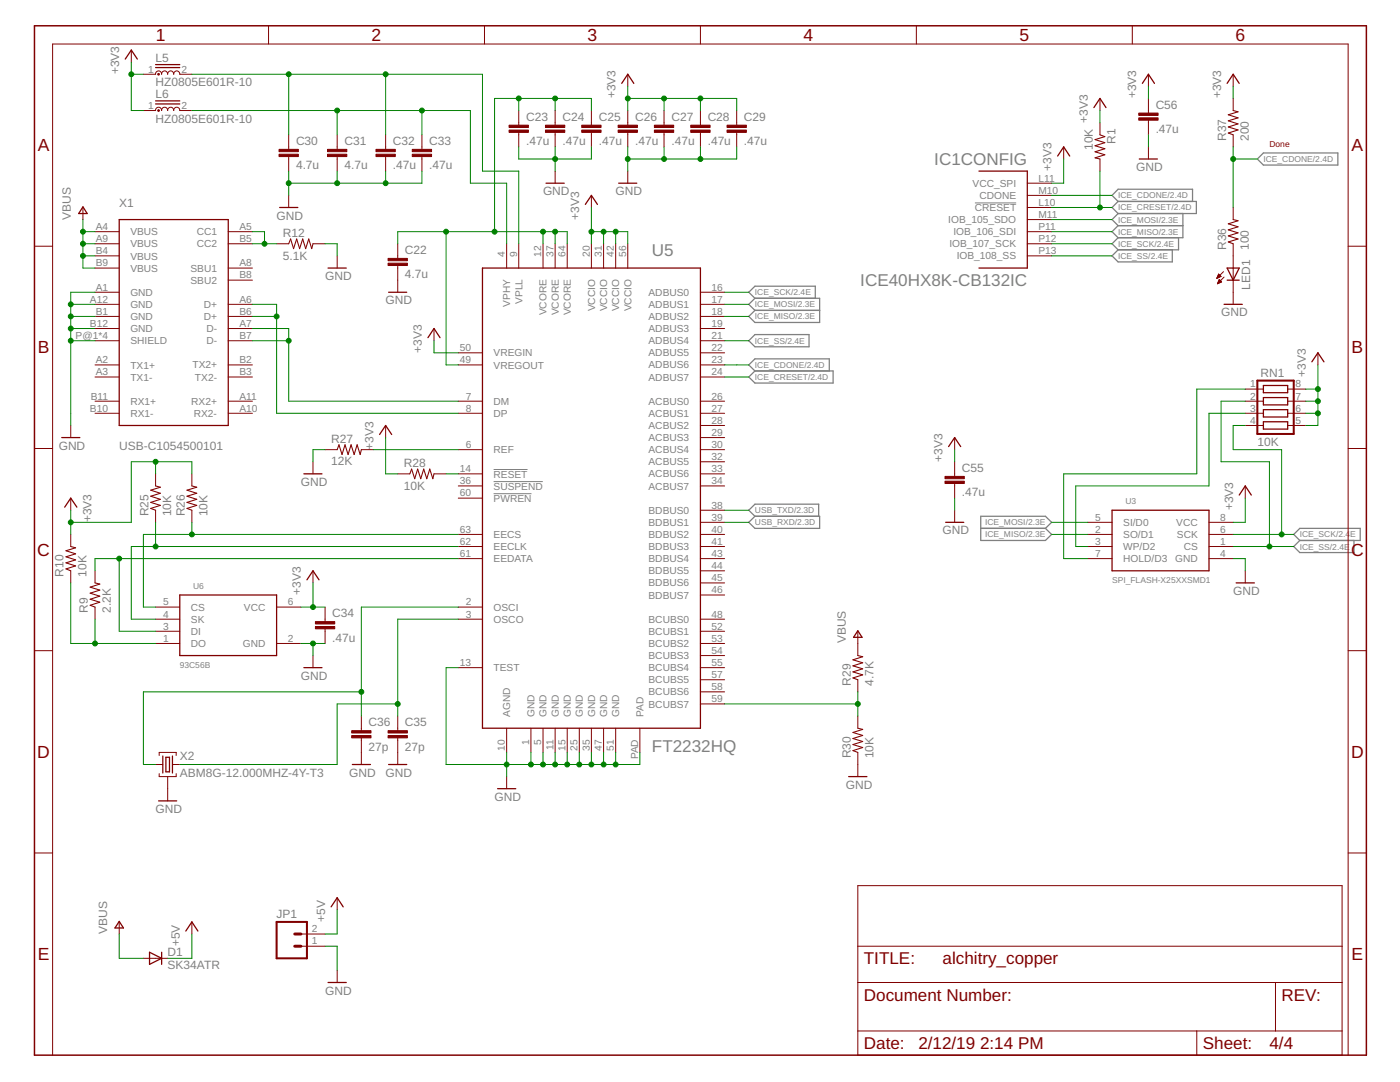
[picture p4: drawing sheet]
<svg xmlns="http://www.w3.org/2000/svg" width="279mm" height="216mm" viewBox="0 0 279 216" stroke-linecap="round" stroke-linejoin="round" font-family="sans-serif">
<path d="M194.6 40.5h8.2M98.5 93.7h6.8M98.5 98.5h7.6M98.5 96.1h9.8" fill="none" stroke="#808080" stroke-width=".2"/>
<g fill="none" stroke="#808080" stroke-width=".25">
<path d="M250.9 31.7l1.2-1.2h14.9v2.4h-14.9zM150.7 59.5h12.9v4.8h-12.9l-1.3-1.2 1.3-1.2M150.7 59.5l-1.3-1.2 1.3-1.2h12v2.4M150.7 59.5l-1.3 1.2 1.3 1.2M223.1 47.4l-1.2 1.2 1.2 1.2M223.1 42.6l-1.2 1.2 1.2 1.2M223.1 40.2h15.7v2.4h-15.7M223.1 45h13M223.1 45l-1.2 1.2 1.2 1.2M223.1 49.8l-1.2 1.3 1.2 1.2h10.9v-2.5M223.1 40.2l-1.2-1.2 1.2-1.2h14.9v2.4M223.1 40.2l-1.2 1.2 1.2 1.2"/>
<path d="M235.2 47.4v2.4h-12.1M236.1 42.6v4.8h-13M149.4 68l1.3-1.2h10.8v2.4h-10.8zM149.4 75.2l1.3-1.2h15.6v2.4h-15.6zM150.7 61.9h12.9M150.7 74l-1.3-1.2 1.3-1.2h14.8v2.4M149.4 104.2l1.3-1.2h12.9v2.4h-12.9zM150.7 103l-1.3-1.2 1.3-1.2h12.7v2.4M195.7 103h12.9l1.3 1.2-1.3 1.2 1.3 1.2-1.3 1.2h-12.9zM195.7 105.4h12.9M258.2 106.6l1.2-1.2h12.1v2.4h-12.1zM259.4 107.8l-1.2 1.3 1.2 1.2h10.8v-2.5"/>
</g>
<path d="M6.9 5.1h265.8v205.4h-265.8z" fill="none" stroke="#800000" stroke-width=".3"/>
<g fill="none" stroke="#800000" stroke-width=".2">
<path d="M26.2 10v2.4M28.6 14.8h2.5a.61 .61 0 0 1 .6-.7 .61 .61 0 0 1 .6 .7 .61 .61 0 0 1 .6-.7 .61 .61 0 0 1 .6 .7 .61 .61 0 0 1 .6-.7 .61 .61 0 0 1 .6 .7 .61 .61 0 0 1 .6-.7 .61 .61 0 0 1 .6 .7h2.4M53.6 5.1v3.7M96.7 5.1v3.7M125.3 14.8v2.4M139.8 5.1v3.7M182.9 5.1v3.7M219.5 19.6v2.5M226 5.1v3.7M229.2 14.8v2.4M229.2 19.6v2.9M246.1 14.8v2.4"/>
<path d="M246.1 19.6v2.5M28.6 22.1h2.5a.61 .61 0 0 1 .6-.7 .61 .61 0 0 1 .6 .7 .61 .61 0 0 1 .6-.7 .61 .61 0 0 1 .6 .7 .61 .61 0 0 1 .6-.7 .61 .61 0 0 1 .6 .7 .61 .61 0 0 1 .6-.7 .61 .61 0 0 1 .6 .7h2.4M57.6 26.9v2.9M57.6 31.2v2.9M57.6 39v2.4M67.3 26.9v2.9M67.3 31.2v2.9M77 26.9v2.9M77 31.2v2.9M84.2 26.9v2.9M84.2 31.2v2.9M103.5 22.1v2.9"/>
<path d="M103.5 26.4v2.9M110.8 22.1v2.9M110.8 26.4v2.9M110.8 34.1v2.5M118 22.1v2.9M118 26.4v2.9M118 39v2.4M125.3 22.1v2.9M125.3 26.4v2.9M125.3 34.1v2.5M132.5 22.1v2.9M132.5 26.4v2.9"/>
<path d="M139.8 22.1v2.9M139.8 26.4v2.9M147 22.1v2.9M147 26.4v2.9M205 36.6h4.9M205 39h4.9M212.3 29.3v2.4M219.5 24.5v2.4M219.5 31.7v2.4M229.2 24v2.9M229.2 29.3v2.4M246.1 26.9v2.4"/>
<path d="M6.9 49.1h3.6M16.6 41.4v2.4M19 58.3h4.8M19 46.2h4.8M19 48.6h4.8M19 51.1h4.8M19 53.5h4.8M45.6 55.9h4.8M45.6 46.2h4.8M45.6 48.6h4.8M45.6 53.5h4.8M55.2 48.6h2.4"/>
<path d="M62.5 48.6h2.4M67.3 51.1v2.4M79.4 48.6v2.9M79.4 53v5.3M101.1 48.6v4.9M103.5 48.6v4.9M108.4 48.6v4.9M110.8 48.6v4.9M113.2 48.6v4.9M118 48.6v4.9M120.5 48.6v4.9M122.9 48.6v4.9"/>
<path d="M125.3 48.6v4.9M139.8 58.3h4.8M205 41.4h4.9M205 43.8h4.9M205 46.2h4.9M205 48.6h4.9M205 51.1h4.9M242.8 55.5h.1M242.9 55.4h.2M242.9 55.3h.5M243 55.2h.6M243 56.6h.1"/>
<path d="M243 55.1h.6M243 56.4h.4M243.1 55h.4M243.1 56.3h.5M243.1 54.8h.3M243.1 56.2h.7M243.2 54.7h.1M243.2 56.1h.4M243.2 54.7l.5 .5-.9 .3zM243.2 56h.3M243.3 55.9h.1M243.3 55.8l.5 .5-.8 .3z"/>
<path d="M244.2 54.2l-1.4 1.3M244.3 55.3l-1.3 1.3M246.1 41.4v2.4M246.1 48.6v12.1M269 49.1h3.7M19 72.8h4.8M19 60.7h4.8M19 63.1h4.8M19 65.6h4.8M19 68h4.8M19 75.2h4.8M45.6 72.8h4.8"/>
<path d="M45.6 60.7h4.8M45.6 63.1h4.8M45.6 65.6h4.8M45.6 68h4.8M45.6 75.2h4.8M86.6 65.6v2.4M91.5 70.4h4.8M91.5 72.8h4.8M139.8 70.4h4.8M139.8 72.8h4.8M139.8 60.7h4.8M139.8 63.1h4.8"/>
<path d="M139.8 65.6h4.8M139.8 68h4.8M139.8 75.2h4.8M248.5 77.6h3.6M257 77.6h3.6M263 70.4v2.4M6.9 89.5h3.6M14.1 84.9v2.4M14.1 99.4v2.4M19 80.1h4.8M19 82.5h4.8M31.1 94.6v2.4"/>
<path d="M38.3 94.6v2.4M45.6 80.1h4.8M45.6 82.5h4.8M62.5 92.1v2.5M64.9 89.7h2.4M72.1 89.7h2.4M77 84.9v2.4M79.4 94.6h2.4M86.6 94.6h2.4M91.5 80.1h4.8M91.5 82.5h4.8M91.5 89.7h4.8"/>
<path d="M91.5 94.6h4.8M91.5 97h4.8M91.5 99.4h4.8M139.8 80.1h4.8M139.8 82.5h4.8M139.8 89.7h4.8M139.8 94.6h4.8M139.8 84.9h4.8M139.8 87.3h4.8M139.8 92.1h4.8M139.8 97h4.8M190.5 87.3v2.4"/>
<path d="M190.5 92.1v2.9M190.5 96.5v2.9M248.5 80.1h3.6M248.5 82.5h3.6M248.5 84.9h3.6M248.5 97v2.4M257 80.1h3.6M257 82.5h3.6M257 84.9h3.6M269 89.5h3.7M14.1 106.6v2.5M14.1 113.9v2.4"/>
<path d="M19 113.9v2.4M31.1 101.8v2.4M38.3 101.8v2.4M62.5 113.9v2.4M91.5 106.6h4.8M91.5 109.1h4.8M91.5 111.5h4.8M139.8 106.6h4.8M139.8 109.1h4.8M139.8 111.5h4.8M139.8 101.8h4.8M139.8 104.2h4.8"/>
<path d="M139.8 113.9h4.8M139.8 116.3h4.8M139.8 118.7h4.8M190.5 101.8v2.4M217.1 106.6h4.8M217.1 109.1h4.8M217.1 111.5h4.8M217.1 104.2h4.8M241.3 106.6h4.8M241.3 109.1h4.8M241.3 111.5h4.8M241.3 104.2h4.8"/>
<path d="M248.5 113.9v2.4M6.9 129.8h3.6M19 121.1v2.4M31.1 121.1h4.8M31.1 123.5h4.8M31.1 126h4.8M31.1 128.4h4.8M55.2 121.1h4.8M55.2 128.4h4.8M62.5 130.8v2.4M64.9 121.1v2.9M64.9 125.5v2.9"/>
<path d="M91.5 121.1h4.8M91.5 123.5h4.8M91.5 133.2h4.8M139.8 123.5h4.8M139.8 133.2h4.8M139.8 126h4.8M139.8 128.4h4.8M139.8 130.8h4.8M139.8 135.6h4.8M139.8 138h4.8M171.2 126v4.8M171.2 135.6v2.4"/>
<path d="M269 129.8h3.7M31.1 152.5h1.4M31.8 150.7v-.6h3.4v.6M31.8 154.4v.6h3.4v-.6M33.5 155v4.8M34.4 152.5h1.5M72.1 142.9v2.9M72.1 147.2v5.3M79.4 142.9v2.9M79.4 147.2v5.3M101.1 145.3v4.8M101.1 155v2.4"/>
<path d="M106 145.3v4.8M108.4 145.3v4.8M110.8 145.3v4.8M113.2 145.3v4.8M115.6 145.3v4.8M118 145.3v4.8M120.5 145.3v4.8M122.9 145.3v4.8M127.7 145.3v4.8M139.8 140.5h4.8M171.2 142.9v2.4M171.2 150.1v4.9"/>
<path d="M6.9 170.2h3.6M67.3 179.1v2.4M171.2 176.7h96.6v33.8h-96.6zM269 170.2h3.7M23.8 184v2.4M28.6 191.2h4.9M38.3 184v2.4M60 188.8h4.9M60 186.4h4.9M67.3 193.6v2.4M171.2 196h96.6M171.2 188.8h96.6"/>
<path d="M254.6 196v9.7M10.5 210.5v-201.7h258.5v201.7M171.2 205.7h96.6M238.8 205.7v4.8"/>
</g>
<g fill="none" stroke="#800000" stroke-width=".25">
<path d="M25 11.8l1.2-1.8 1.2 1.8M31.1 13.5h4.8M31.1 12.9h4.8M124.1 16.6l1.2-1.8 1.2 1.8M228 16.6l1.2-1.8 1.2 1.8M244.9 16.6l1.2-1.8 1.2 1.8M31.1 20.7h4.8M31.1 20.1h4.8M109 36.6h3.6M123.5 36.6h3.6M195.4 34.1h9.6v19.4h-9.6M211.1 31.1l1.2-1.8 1.2 1.8"/>
<path d="M218.3 21.5l1.2-1.9 1.2 1.9M227.4 31.7h3.6M16.6 41.3l.8 1.3h-1.7zM23.8 43.8h21.8v41.1h-21.8zM55.8 41.4h3.6M65.5 53.5h3.6M77.6 58.3h3.6M96.3 53.5h43.5v91.8h-43.5zM116.8 40.8l1.2-1.8 1.2 1.8M244.9 53.5h2.4l-1.2 2.4zM244.9 55.9h2.4M85.4 67.4l1.2-1.8 1.2 1.8"/>
<path d="M244.3 60.7h3.6M252.1 76.9h4.9v1.5h-4.9zM252.1 79.3h4.9v1.5h-4.9zM261.8 72.2l1.2-1.8 1.2 1.8M12.3 87.3h3.6M60.6 94.6h3.7M75.8 86.7l1.2-1.8 1.2 1.8M189.3 89.1l1.2-1.8 1.2 1.8M247.3 98.8l1.2-1.8 1.2 1.8M252.1 81.7h4.9v1.5h-4.9zM252.1 84.2h4.9v1.4h-4.9zM12.9 101.2l1.2-1.8 1.2 1.8"/>
<path d="M35.9 118.7h19.3v12.1h-19.3zM61.3 115.7l1.2-1.8 1.2 1.8M188.7 104.2h3.6M221.9 101.8h19.4v12.1h-19.4zM246.7 116.3h3.6M60.6 133.2h3.7M171.2 125.9l.8 1.3h-1.7zM31.6 159.8h3.7M32.5 150.9v3.3M33.1 151.1h.7v2.9h-.7zM34.4 150.9v3.3M70.3 152.5h3.6"/>
<path d="M77.6 152.5h3.6M99.3 157.4h3.6M169.4 155h3.6M23.8 183.9l.8 1.3h-1.7zM29.8 190l2.5 1.2-2.5 1.2zM32.3 190v2.4M37.1 185.8l1.2-1.8 1.2 1.8M65.5 196h3.6M66.1 181l1.2-1.9 1.2 1.9"/>
</g>
<g fill="#800000" stroke="#800000" stroke-width=".2">
<path d="M77.4 52.5h3.9v.5h-3.9z"/>
<path d="M77.4 51.6h3.9v.4h-3.9z"/>
<path d="M101.6 26h3.9v.4h-3.9z"/>
<path d="M101.6 25h3.9v.4h-3.9z"/>
<path d="M108.9 26h3.8v.4h-3.8z"/>
<path d="M108.9 25h3.8v.4h-3.8z"/>
<path d="M116.1 26h3.9v.4h-3.9z"/>
<path d="M116.1 25h3.9v.4h-3.9z"/>
<path d="M123.4 26h3.8v.4h-3.8z"/>
<path d="M123.4 25h3.8v.4h-3.8z"/>
<path d="M130.6 26h3.9v.4h-3.9z"/>
<path d="M130.6 25h3.9v.4h-3.9z"/>
<path d="M137.9 26h3.8v.4h-3.8z"/>
<path d="M137.9 25h3.8v.4h-3.8z"/>
<path d="M145.1 26h3.8v.4h-3.8z"/>
<path d="M145.1 25h3.8v.4h-3.8z"/>
<path d="M55.7 30.8h3.8v.4h-3.8z"/>
<path d="M55.7 29.8h3.8v.5h-3.8z"/>
<path d="M65.4 30.8h3.8v.4h-3.8z"/>
<path d="M65.4 29.8h3.8v.5h-3.8z"/>
<path d="M75 30.8h3.9v.4h-3.9z"/>
<path d="M75 29.8h3.9v.5h-3.9z"/>
<path d="M82.3 30.8h3.8v.4h-3.8z"/>
<path d="M82.3 29.8h3.8v.5h-3.8z"/>
<path d="M62.9 125h3.9v.5h-3.9z"/>
<path d="M62.9 124h3.9v.5h-3.9z"/>
<path d="M77.4 146.8h3.9v.4h-3.9z"/>
<path d="M77.4 145.8h3.9v.5h-3.9z"/>
<path d="M70.2 146.8h3.8v.4h-3.8z"/>
<path d="M70.2 145.8h3.8v.5h-3.8z"/>
<path d="M188.6 96h3.8v.5h-3.8z"/>
<path d="M188.6 95.1h3.8v.4h-3.8z"/>
<path d="M227.3 23.5h3.8v.5h-3.8z"/>
<path d="M227.3 22.6h3.8v.4h-3.8z"/>
</g>
<g fill="#800000" stroke="#800000" stroke-width=".2">
<circle cx="31.6" cy="14.8" r=".17"/>
<circle cx="31.6" cy="22.1" r=".17"/>
</g>
<path d="M219.5 26.9l1 .4-2 .6 2 .6-2 .6 2 .6-2 .6 2 .6-2 .6 1 .2M246.1 22.1l1 .2-2 .6 2 .6-2 .6 2 .6-2 .6 2 .6-2 .6 1 .4M57.6 48.6l.4-.9 .6 1.9 .6-1.9 .6 1.9 .6-1.9 .6 1.9 .6-1.9 .6 1.9 .3-1M246.1 43.8l1 .2-2 .7 2 .6-2 .6 2 .6-2 .6 2 .6-2 .6 1 .3M31.1 97l.9 .2-1.9 .6 1.9 .6-1.9 .6 1.9 .6-1.9 .6 1.9 .6-1.9 .7 1 .3M38.3 97l1 .2-2 .6 2 .6-2 .6 2 .6-2 .6 2 .6-2 .7 1 .3M67.3 89.7l.3-.9 .7 1.9 .6-1.9 .6 1.9 .6-1.9 .6 1.9 .6-1.9 .6 1.9 .2-1M81.8 94.6l.3-1 .7 1.9 .6-1.9 .6 1.9 .6-1.9 .6 1.9 .6-1.9 .6 1.9 .2-.9M14.1 109.1l1 .2-1.9 .6 1.9 .6-1.9 .6 1.9 .6-1.9 .6 1.9 .6-1.9 .6 .9 .4M19 116.3l.9 .2-1.9 .7 1.9 .6-1.9 .6 1.9 .6-1.9 .6 1.9 .6-1.9 .6 1 .3M171.2 130.8l1 .2-2 .7 2 .5-2 .7 2 .6-2 .6 2 .6-2 .6 1 .3M171.2 145.3l1 .2-2 .7 2 .5-2 .7 2 .6-2 .6 2 .6-2 .6 1 .3" fill="none" stroke="#800000" stroke-width=".21"/>
<path d="M250.9 75.9h7.3v10.7h-7.3zM55.2 184h6.1v7.2h-6.1z" fill="none" stroke="#800000" stroke-width=".4"/>
<path d="M58.8 186.4h1.2M58.8 188.8h1.2" fill="none" stroke="#800000" stroke-width=".59"/>
<g fill="none" stroke="#008000" stroke-width=".2">
<path d="M26.2 12.4v9.7h2.4M26.2 14.8h2.4M38.3 14.8h58v19.3h7.2v14.5M57.6 14.8v12.1M77 14.8v12.1M103.5 19.6v2.5M110.8 19.6v2.5M125.3 17.2v4.9M125.3 19.6h21.7v2.5M132.5 19.6v2.5M139.8 19.6v2.5M229.2 17.2v2.4"/>
<path d="M246.1 17.2v2.4M38.3 22.1h55.6v14.5h7.2v12M57.6 34.1v4.9M67.3 22.1v4.8M67.3 34.1v2.5M77 34.1v2.5M84.2 34.1v2.5h-26.6M84.2 22.1v4.8M103.5 29.3v2.4h14.5v-2.4M110.8 29.3v4.8M118 22.1v-2.5h-19.3v26.6M125.3 29.3v4.8"/>
<path d="M132.5 29.3v2.4M139.8 29.3v2.4M147 29.3v2.4h-21.7M209.9 39h12M212.3 31.7v4.9h-2.4M219.5 22.1v2.4M219.5 34.1v7.3M229.2 26.9v2.4M246.1 31.7h4.8M246.1 29.3v12.1M16.6 48.6h2.4M16.6 43.8v9.7h2.4"/>
<path d="M16.6 51.1h2.4M16.6 46.2h2.4M19 58.3h-4.9v26.6M50.4 48.6h4.8M50.4 46.2h2.4v2.4M64.9 48.6h2.4v2.5M79.4 48.6v-2.4h33.8v2.4M89 46.2v26.6h2.5M108.4 46.2v2.4M110.8 46.2v2.4M118 41.4v7.2M118 46.2h7.3v2.4"/>
<path d="M120.5 46.2v2.4M122.9 46.2v2.4M144.6 58.3h4.8M209.9 48.6h12M209.9 51.1h12M209.9 46.2h12M209.9 43.8h12M209.9 41.4h12M14.1 68h4.9M14.1 65.6h4.9M14.1 63.1h4.9M14.1 60.7h4.9"/>
<path d="M50.4 65.6h7.2v14.5h33.9M50.4 68h7.2M50.4 63.1h4.8M50.4 60.7h4.8v21.8h36.3M86.6 68v2.4h4.9M144.6 68h4.8M144.6 63.1h4.8M144.6 60.7h4.8M144.6 72.8h4.8M144.6 75.2h4.8M248.5 77.6h-9.7v17h-26.5v16.9h4.8M260.6 77.6h2.4"/>
<path d="M263 72.8v12.1h-2.4M31.1 92.1v2.5M38.3 94.6v-2.5h-12.1v12.1h-12.1M64.9 89.7h-2.4v2.4M74.5 89.7h17M77 87.3v7.3h2.4M89 94.6h2.5M190.5 89.7v2.4M190.5 99.4v2.4M248.5 84.9h-2.4v4.8h9.7v16.9M248.5 99.4v4.8h-2.4M248.5 80.1h-4.8v12h9.6v17"/>
<path d="M248.5 82.5h-7.2v14.5h-26.6v12.1h2.4M260.6 82.5h2.4M260.6 80.1h2.4M14.1 116.3v12.1h17M14.1 101.8v4.8M23.8 111.5v14.5h7.3M31.1 104.2v4.9M38.3 104.2v2.4M62.5 116.3v4.8M91.5 111.5h-72.5v2.4M91.5 109.1h-65.3v14.4h4.9M91.5 106.6h-62.9v14.5h2.5"/>
<path d="M144.6 104.2h4.8M144.6 101.8h4.8M209.9 104.2h7.2M209.9 106.6h7.2M246.1 111.5h2.4v2.4M246.1 106.6h12.1M246.1 109.1h12.1M19 123.5v4.9M60 128.4h4.9M60 121.1h4.9M62.5 128.4v2.4M72.1 138h-43.5v14.5h2.5"/>
<path d="M91.5 133.2h-2.5v19.3h38.7v-2.4M91.5 123.5h-12.1v19.4M91.5 121.1h-19.4v21.8M171.2 138v4.9M79.4 140.5h-12.1v12h-31.4M101.1 150.1v4.9M106 150.1v2.4M108.4 150.1v2.4M110.8 150.1v2.4M113.2 150.1v2.4M115.6 150.1v2.4M118 150.1v2.4"/>
<path d="M120.5 150.1v2.4M122.9 150.1v2.4M144.6 140.5h26.6M23.8 186.4v4.8h4.8M38.3 186.4v4.8h-4.8M64.9 188.8h2.4v4.8M67.3 181.5v4.9h-2.4"/>
</g>
<g fill="#008000" stroke="#008000" stroke-width=".2">
<circle cx="110.8" cy="31.7" r=".49"/>
<circle cx="132.5" cy="31.7" r=".49"/>
<circle cx="139.8" cy="31.7" r=".49"/>
<circle cx="125.3" cy="31.7" r=".49"/>
<circle cx="57.6" cy="36.6" r=".49"/>
<circle cx="67.3" cy="36.6" r=".49"/>
<circle cx="77" cy="36.6" r=".49"/>
<circle cx="62.5" cy="128.4" r=".49"/>
<circle cx="101.1" cy="152.5" r=".49"/>
<circle cx="106" cy="152.5" r=".49"/>
<circle cx="108.4" cy="152.5" r=".49"/>
<circle cx="110.8" cy="152.5" r=".49"/>
<circle cx="113.2" cy="152.5" r=".49"/>
<circle cx="115.6" cy="152.5" r=".49"/>
<circle cx="118" cy="152.5" r=".49"/>
<circle cx="120.5" cy="152.5" r=".49"/>
<circle cx="122.9" cy="152.5" r=".49"/>
<circle cx="14.1" cy="68" r=".49"/>
<circle cx="14.1" cy="65.6" r=".49"/>
<circle cx="14.1" cy="63.1" r=".49"/>
<circle cx="14.1" cy="60.7" r=".49"/>
<circle cx="16.6" cy="51.1" r=".49"/>
<circle cx="16.6" cy="48.6" r=".49"/>
<circle cx="16.6" cy="46.2" r=".49"/>
<circle cx="110.8" cy="46.2" r=".49"/>
<circle cx="108.4" cy="46.2" r=".49"/>
<circle cx="89" cy="46.2" r=".49"/>
<circle cx="110.8" cy="19.6" r=".49"/>
<circle cx="103.5" cy="19.6" r=".49"/>
<circle cx="98.7" cy="46.2" r=".49"/>
<circle cx="125.3" cy="19.6" r=".49"/>
<circle cx="132.5" cy="19.6" r=".49"/>
<circle cx="139.8" cy="19.6" r=".49"/>
<circle cx="26.2" cy="14.8" r=".49"/>
<circle cx="62.5" cy="121.1" r=".49"/>
<circle cx="14.1" cy="104.2" r=".49"/>
<circle cx="31.1" cy="92.1" r=".49"/>
<circle cx="120.5" cy="46.2" r=".49"/>
<circle cx="122.9" cy="46.2" r=".49"/>
<circle cx="118" cy="46.2" r=".49"/>
<circle cx="263" cy="82.5" r=".49"/>
<circle cx="263" cy="80.1" r=".49"/>
<circle cx="263" cy="77.6" r=".49"/>
<circle cx="77" cy="14.8" r=".49"/>
<circle cx="57.6" cy="14.8" r=".49"/>
<circle cx="84.2" cy="22.1" r=".49"/>
<circle cx="67.3" cy="22.1" r=".49"/>
<circle cx="38.3" cy="106.6" r=".49"/>
<circle cx="31.1" cy="109.1" r=".49"/>
<circle cx="23.8" cy="111.5" r=".49"/>
<circle cx="19" cy="128.4" r=".49"/>
<circle cx="171.2" cy="140.5" r=".49"/>
<circle cx="79.4" cy="140.5" r=".49"/>
<circle cx="72.1" cy="138" r=".49"/>
<circle cx="255.8" cy="106.6" r=".49"/>
<circle cx="253.3" cy="109.1" r=".49"/>
<circle cx="246.1" cy="31.7" r=".49"/>
<circle cx="219.5" cy="41.4" r=".49"/>
<circle cx="52.8" cy="48.6" r=".49"/>
<circle cx="55.2" cy="63.1" r=".49"/>
<circle cx="57.6" cy="68" r=".49"/>
</g>
<g font-size="3.5" fill="#800000">
<text x="31.1" y="8.2">1</text>
<text x="74.2" y="8.2">2</text>
<text x="117.3" y="8.2">3</text>
<text x="160.4" y="8.2">4</text>
<text x="203.4" y="8.2">5</text>
<text x="246.5" y="8.2">6</text>
<text x="7.5" y="30.2">A</text>
<text x="269.7" y="30.2">A</text>
<text x="7.5" y="70.5">B</text>
<text x="269.7" y="70.5">B</text>
<text x="7.4" y="110.9">C</text>
<text x="269.6" y="110.9">C</text>
<text x="7.4" y="151.2">D</text>
<text x="269.6" y="151.2">D</text>
<text x="7.5" y="191.6">E</text>
<text x="269.7" y="191.6">E</text>
</g>
<g font-size="3.4" fill="#808080">
<text x="186.5" y="32.9">IC1CONFIG</text>
<text x="130.1" y="51.1">U5</text>
<text x="171.7" y="57.1">ICE40HX8K-CB132IC</text>
<text x="130.1" y="150.1">FT2232HQ</text>
</g>
<g font-size="3.4" fill="#800000">
<text x="172.4" y="192.4">TITLE:</text>
<text x="188.1" y="192.4">alchitry_copper</text>
<text x="172.4" y="199.7">Document Number:</text>
<text x="255.8" y="199.7">REV:</text>
<text x="172.4" y="209.3">Date:</text>
<text x="183.3" y="209.3">2/12/19</text>
<text x="195.6" y="209.3">2:14 PM</text>
<text x="240.1" y="209.3">Sheet:</text>
<text x="253.4" y="209.3">4/4</text>
</g>
<g font-size="2.4" fill="#808080">
<text x="23.8" y="14.8" transform="rotate(-90 23.8 14.8)">+3V3</text>
<text x="31" y="17.2">HZ0805E601R-10</text>
<text x="31" y="12.4">L5</text>
<text x="31" y="19.6">L6</text>
<text x="122.9" y="19.6" transform="rotate(-90 122.9 19.6)">+3V3</text>
<text x="226.8" y="19.6" transform="rotate(-90 226.8 19.6)">+3V3</text>
<text x="230.6" y="21.7">C56</text>
<text x="243.7" y="19.6" transform="rotate(-90 243.7 19.6)">+3V3</text>
<text x="31" y="24.5">HZ0805E601R-10</text>
<text x="59.1" y="29">C30</text>
<text x="68.7" y="29">C31</text>
<text x="78.4" y="29">C32</text>
<text x="85.7" y="29">C33</text>
<text x="105" y="29">.47u</text>
<text x="105" y="24.1">C23</text>
<text x="112.2" y="29">.47u</text>
<text x="112.2" y="24.1">C24</text>
<text x="119.5" y="29">.47u</text>
<text x="119.5" y="24.1">C25</text>
<text x="126.7" y="29">.47u</text>
<text x="126.7" y="24.1">C26</text>
<text x="134" y="29">.47u</text>
<text x="134" y="24.1">C27</text>
<text x="141.2" y="29">.47u</text>
<text x="141.2" y="24.1">C28</text>
<text x="148.5" y="29">.47u</text>
<text x="148.5" y="24.1">C29</text>
<text x="217.1" y="24.5" transform="rotate(-90 217.1 24.5)">+3V3</text>
<text x="218.1" y="29.9" transform="rotate(-90 218.1 29.9)">10K</text>
<text x="222.6" y="28.7" transform="rotate(-90 222.6 28.7)">R1</text>
<text x="230.6" y="26.5">.47u</text>
<text x="244.7" y="28.1" transform="rotate(-90 244.7 28.1)">R37</text>
<text x="249.2" y="28.1" transform="rotate(-90 249.2 28.1)">200</text>
<text x="59.1" y="33.8">4.7u</text>
<text x="68.7" y="33.8">4.7u</text>
<text x="78.4" y="33.8">.47u</text>
<text x="85.7" y="33.8">.47u</text>
<text x="209.9" y="34.1" transform="rotate(-90 209.9 34.1)">+3V3</text>
<text x="226.8" y="34.1">GND</text>
<text x="23.8" y="41.4">X1</text>
<text x="108.4" y="39">GND</text>
<text x="122.9" y="39">GND</text>
<text x="14.1" y="43.8" transform="rotate(-90 14.1 43.8)">VBUS</text>
<text x="55.2" y="43.8">GND</text>
<text x="56.4" y="47.2">R12</text>
<text x="115.6" y="43.8" transform="rotate(-90 115.6 43.8)">+3V3</text>
<text x="56.4" y="51.8">5.1K</text>
<text x="80.8" y="50.7">C22</text>
<text x="244.7" y="49.9" transform="rotate(-90 244.7 49.9)">R36</text>
<text x="249.2" y="49.9" transform="rotate(-90 249.2 49.9)">100</text>
<text x="64.9" y="55.9">GND</text>
<text x="80.8" y="55.5">4.7u</text>
<text x="249.5" y="57.8" transform="rotate(-90 249.5 57.8)">LED1</text>
<text x="77" y="60.7">GND</text>
<text x="243.7" y="63.1">GND</text>
<text x="84.2" y="70.4" transform="rotate(-90 84.2 70.4)">+3V3</text>
<text x="251.5" y="75.2">RN1</text>
<text x="260.6" y="75.2" transform="rotate(-90 260.6 75.2)">+3V3</text>
<text x="11.7" y="89.7">GND</text>
<text x="23.8" y="89.7">USB-C1054500101</text>
<text x="66.1" y="88.3">R27</text>
<text x="74.5" y="89.7" transform="rotate(-90 74.5 89.7)">+3V3</text>
<text x="250.9" y="89">10K</text>
<text x="66.1" y="92.9">12K</text>
<text x="80.6" y="93.1">R28</text>
<text x="188.1" y="92.1" transform="rotate(-90 188.1 92.1)">+3V3</text>
<text x="192" y="94.2">C55</text>
<text x="60" y="97">GND</text>
<text x="80.6" y="97.7">10K</text>
<text x="192" y="99">.47u</text>
<text x="246.1" y="101.8" transform="rotate(-90 246.1 101.8)">+3V3</text>
<text x="18.2" y="104.2" transform="rotate(-90 18.2 104.2)">+3V3</text>
<text x="29.6" y="103" transform="rotate(-90 29.6 103)">R25</text>
<text x="34.2" y="103" transform="rotate(-90 34.2 103)">10K</text>
<text x="36.9" y="103" transform="rotate(-90 36.9 103)">R26</text>
<text x="41.4" y="103" transform="rotate(-90 41.4 103)">10K</text>
<text x="188.1" y="106.6">GND</text>
<text x="12.7" y="115.1" transform="rotate(-90 12.7 115.1)">R10</text>
<text x="17.3" y="115.1" transform="rotate(-90 17.3 115.1)">10K</text>
<text x="60" y="118.7" transform="rotate(-90 60 118.7)">+3V3</text>
<text x="246.1" y="118.7">GND</text>
<text x="17.5" y="122.3" transform="rotate(-90 17.5 122.3)">R9</text>
<text x="22.1" y="122.3" transform="rotate(-90 22.1 122.3)">2.2K</text>
<text x="66.3" y="123.2">C34</text>
<text x="66.3" y="128">.47u</text>
<text x="168.8" y="128.4" transform="rotate(-90 168.8 128.4)">VBUS</text>
<text x="60" y="135.6">GND</text>
<text x="169.8" y="136.8" transform="rotate(-90 169.8 136.8)">R29</text>
<text x="174.3" y="136.8" transform="rotate(-90 174.3 136.8)">4.7K</text>
<text x="73.6" y="149.8">27p</text>
<text x="73.6" y="144.9">C36</text>
<text x="80.8" y="149.8">27p</text>
<text x="80.8" y="144.9">C35</text>
<text x="35.9" y="155">ABM8G-12.000MHZ-4Y-T3</text>
<text x="35.9" y="151.6">X2</text>
<text x="69.7" y="155">GND</text>
<text x="77" y="155">GND</text>
<text x="169.8" y="151.3" transform="rotate(-90 169.8 151.3)">R30</text>
<text x="174.3" y="151.3" transform="rotate(-90 174.3 151.3)">10K</text>
<text x="98.7" y="159.8">GND</text>
<text x="168.8" y="157.4">GND</text>
<text x="31" y="162.2">GND</text>
<text x="55.2" y="183.2">JP1</text>
<text x="64.9" y="184" transform="rotate(-90 64.9 184)">+5V</text>
<text x="21.4" y="186.4" transform="rotate(-90 21.4 186.4)">VBUS</text>
<text x="33.5" y="190.8">D1</text>
<text x="35.9" y="188.8" transform="rotate(-90 35.9 188.8)">+5V</text>
<text x="33.5" y="193.4">SK34ATR</text>
<text x="64.9" y="198.5">GND</text>
</g>
<g font-size="2" fill="#808080">
<text x="29.6" y="14.5">1</text>
<text x="36.2" y="14.5">2</text>
<text x="29.6" y="21.7">1</text>
<text x="36.2" y="21.7">2</text>
<text x="194.1" y="37.3">VCC_SPI</text>
<text x="195.5" y="39.7">CDONE</text>
<text x="207.2" y="36.2">L11</text>
<text x="207.2" y="38.6">M10</text>
<text x="207.2" y="41.1">L10</text>
<text x="19.1" y="45.9">A4</text>
<text x="26" y="47">VBUS</text>
<text x="39.3" y="46.9">CC1</text>
<text x="47.8" y="45.9">A5</text>
<text x="189.3" y="44.5">IOB_105_SDO</text>
<text x="190.3" y="46.9">IOB_106_SDI</text>
<text x="194.6" y="42.1">CRESET</text>
<text x="207.2" y="43.5">M11</text>
<text x="207.2" y="45.9">P11</text>
<text x="19.1" y="48.3">A9</text>
<text x="19.1" y="50.7">B4</text>
<text x="19.1" y="53.1">B9</text>
<text x="26" y="49.4">VBUS</text>
<text x="26" y="51.8">VBUS</text>
<text x="39.3" y="49.4">CC2</text>
<text x="47.8" y="48.3">B5</text>
<text x="47.8" y="53.1">A8</text>
<text x="100.8" y="51.3" transform="rotate(-90 100.8 51.3)">4</text>
<text x="103.2" y="51.3" transform="rotate(-90 103.2 51.3)">9</text>
<text x="108" y="51.3" transform="rotate(-90 108 51.3)">12</text>
<text x="110.4" y="51.3" transform="rotate(-90 110.4 51.3)">37</text>
<text x="112.9" y="51.3" transform="rotate(-90 112.9 51.3)">64</text>
<text x="117.7" y="51.3" transform="rotate(-90 117.7 51.3)">20</text>
<text x="120.1" y="51.3" transform="rotate(-90 120.1 51.3)">31</text>
<text x="122.5" y="51.3" transform="rotate(-90 122.5 51.3)">42</text>
<text x="124.9" y="51.3" transform="rotate(-90 124.9 51.3)">56</text>
<text x="189.5" y="49.4">IOB_107_SCK</text>
<text x="190.9" y="51.8">IOB_108_SS</text>
<text x="207.2" y="48.3">P12</text>
<text x="207.2" y="50.7">P13</text>
<text x="19.1" y="58">A1</text>
<text x="26" y="54.2">VBUS</text>
<text x="26" y="59">GND</text>
<text x="38" y="54.2">SBU1</text>
<text x="38" y="56.6">SBU2</text>
<text x="47.8" y="55.6">B8</text>
<text x="129.4" y="59">ADBUS0</text>
<text x="142" y="58">16</text>
<text x="18" y="60.4">A12</text>
<text x="18" y="65.2">B12</text>
<text x="19.1" y="62.8">B1</text>
<text x="26" y="61.5">GND</text>
<text x="26" y="63.9">GND</text>
<text x="40.7" y="61.4">D+</text>
<text x="40.7" y="63.9">D+</text>
<text x="47.8" y="60.4">A6</text>
<text x="47.8" y="62.8">B6</text>
<text x="47.8" y="65.2">A7</text>
<text x="101.8" y="61.2" transform="rotate(-90 101.8 61.2)">VPHY</text>
<text x="104.2" y="60.7" transform="rotate(-90 104.2 60.7)">VPLL</text>
<text x="109.1" y="62.9" transform="rotate(-90 109.1 62.9)">VCORE</text>
<text x="111.5" y="62.9" transform="rotate(-90 111.5 62.9)">VCORE</text>
<text x="113.9" y="62.9" transform="rotate(-90 113.9 62.9)">VCORE</text>
<text x="118.7" y="62.1" transform="rotate(-90 118.7 62.1)">VCCIO</text>
<text x="121.2" y="62.1" transform="rotate(-90 121.2 62.1)">VCCIO</text>
<text x="123.6" y="62.1" transform="rotate(-90 123.6 62.1)">VCCIO</text>
<text x="126" y="62.1" transform="rotate(-90 126 62.1)">VCCIO</text>
<text x="129.4" y="61.4">ADBUS1</text>
<text x="129.4" y="63.9">ADBUS2</text>
<text x="142" y="60.4">17</text>
<text x="142" y="62.8">18</text>
<text x="142" y="65.2">19</text>
<text x="15.1" y="67.6">P@1*4</text>
<text x="26" y="66.3">GND</text>
<text x="26" y="68.7">SHIELD</text>
<text x="41.2" y="66.3">D-</text>
<text x="41.2" y="68.7">D-</text>
<text x="47.8" y="67.6">B7</text>
<text x="91.8" y="70.1">50</text>
<text x="98.5" y="71.1">VREGIN</text>
<text x="129.4" y="66.3">ADBUS3</text>
<text x="129.4" y="68.7">ADBUS4</text>
<text x="129.4" y="71.1">ADBUS5</text>
<text x="142" y="67.6">21</text>
<text x="142" y="70.1">22</text>
<text x="19.1" y="72.5">A2</text>
<text x="19.1" y="74.9">A3</text>
<text x="26" y="73.5">TX1+</text>
<text x="26" y="76">TX1-</text>
<text x="38.4" y="73.5">TX2+</text>
<text x="38.9" y="75.9">TX2-</text>
<text x="47.8" y="72.5">B2</text>
<text x="47.8" y="74.9">B3</text>
<text x="91.8" y="72.5">49</text>
<text x="98.5" y="73.5">VREGOUT</text>
<text x="129.4" y="73.5">ADBUS6</text>
<text x="129.4" y="75.9">ADBUS7</text>
<text x="142" y="72.5">23</text>
<text x="142" y="74.9">24</text>
<text x="249.5" y="77.3">1</text>
<text x="258.5" y="77.3">8</text>
<text x="18" y="82.1">B10</text>
<text x="18.1" y="79.7">B11</text>
<text x="26" y="80.8">RX1+</text>
<text x="26" y="83.2">RX1-</text>
<text x="38.2" y="80.8">RX2+</text>
<text x="38.7" y="83.2">RX2-</text>
<text x="47.8" y="79.7">A11</text>
<text x="47.8" y="82.1">A10</text>
<text x="92.9" y="79.7">7</text>
<text x="92.9" y="82.1">8</text>
<text x="98.5" y="80.8">DM</text>
<text x="98.5" y="83.2">DP</text>
<text x="129.4" y="80.8">ACBUS0</text>
<text x="129.4" y="83.2">ACBUS1</text>
<text x="142" y="79.7">26</text>
<text x="142" y="82.1">27</text>
<text x="249.5" y="79.7">2</text>
<text x="249.5" y="82.1">3</text>
<text x="258.5" y="82.1">6</text>
<text x="258.5" y="79.7">7</text>
<text x="92.9" y="89.4">6</text>
<text x="129.4" y="85.6">ACBUS2</text>
<text x="129.4" y="88">ACBUS3</text>
<text x="142" y="84.6">28</text>
<text x="142" y="87">29</text>
<text x="142" y="89.4">30</text>
<text x="249.5" y="84.6">4</text>
<text x="258.5" y="84.6">5</text>
<text x="91.8" y="94.2">14</text>
<text x="98.5" y="90.4">REF</text>
<text x="98.5" y="95.3">RESET</text>
<text x="129.4" y="90.4">ACBUS4</text>
<text x="129.4" y="92.9">ACBUS5</text>
<text x="129.4" y="95.3">ACBUS6</text>
<text x="142" y="91.8">32</text>
<text x="142" y="94.2">33</text>
<text x="91.8" y="99.1">60</text>
<text x="91.8" y="96.6">36</text>
<text x="98.5" y="100.1">PWREN</text>
<text x="98.5" y="97.7">SUSPEND</text>
<text x="129.4" y="97.7">ACBUS7</text>
<text x="142" y="96.6">34</text>
<text x="142" y="101.5">38</text>
<text x="91.8" y="106.3">63</text>
<text x="98.5" y="107.4">EECS</text>
<text x="129.4" y="102.5">BDBUS0</text>
<text x="129.4" y="104.9">BDBUS1</text>
<text x="129.4" y="107.4">BDBUS2</text>
<text x="142" y="103.9">39</text>
<text x="142" y="106.3">40</text>
<text x="218.6" y="106.3">2</text>
<text x="218.6" y="103.9">5</text>
<text x="224.2" y="107.4">SO/D1</text>
<text x="224.2" y="104.9">SI/D0</text>
<text x="234.8" y="104.9">VCC</text>
<text x="234.9" y="107.4">SCK</text>
<text x="243.5" y="103.9">8</text>
<text x="243.5" y="106.3">6</text>
<text x="91.8" y="108.7">62</text>
<text x="91.8" y="111.1">61</text>
<text x="98.5" y="109.8">EECLK</text>
<text x="98.5" y="112.2">EEDATA</text>
<text x="129.4" y="109.8">BDBUS3</text>
<text x="129.4" y="112.2">BDBUS4</text>
<text x="142" y="108.7">41</text>
<text x="142" y="111.1">43</text>
<text x="142" y="113.6">44</text>
<text x="218.6" y="108.7">3</text>
<text x="218.6" y="111.1">7</text>
<text x="224.2" y="109.8">WP/D2</text>
<text x="224.2" y="112.2">HOLD/D3</text>
<text x="234.5" y="112.2">GND</text>
<text x="236.2" y="109.8">CS</text>
<text x="243.5" y="108.7">1</text>
<text x="243.5" y="111.1">4</text>
<text x="129.4" y="114.6">BDBUS5</text>
<text x="129.4" y="117">BDBUS6</text>
<text x="129.4" y="119.4">BDBUS7</text>
<text x="142" y="116">45</text>
<text x="142" y="118.4">46</text>
<text x="32.5" y="123.2">4</text>
<text x="32.5" y="125.6">3</text>
<text x="32.5" y="120.8">5</text>
<text x="38.1" y="124.3">SK</text>
<text x="38.1" y="121.9">CS</text>
<text x="48.7" y="121.9">VCC</text>
<text x="57.4" y="120.8">6</text>
<text x="92.9" y="120.8">2</text>
<text x="92.9" y="123.2">3</text>
<text x="98.5" y="121.9">OSCI</text>
<text x="98.5" y="124.3">OSCO</text>
<text x="129.4" y="124.3">BCUBS0</text>
<text x="142" y="123.2">48</text>
<text x="142" y="125.6">52</text>
<text x="32.5" y="128">1</text>
<text x="38.1" y="126.7">DI</text>
<text x="38.1" y="129.1">DO</text>
<text x="48.5" y="129.1">GND</text>
<text x="57.4" y="128">2</text>
<text x="129.4" y="126.7">BCUBS1</text>
<text x="129.4" y="129.1">BCUBS2</text>
<text x="129.4" y="131.5">BCUBS3</text>
<text x="142" y="128">53</text>
<text x="142" y="130.5">54</text>
<text x="91.8" y="132.9">13</text>
<text x="98.5" y="133.9">TEST</text>
<text x="129.4" y="133.9">BCUBS4</text>
<text x="129.4" y="136.4">BCUBS5</text>
<text x="142" y="132.9">55</text>
<text x="142" y="135.3">57</text>
<text x="142" y="137.7">58</text>
<text x="101.8" y="143.1" transform="rotate(-90 101.8 143.1)">AGND</text>
<text x="106.7" y="143.1" transform="rotate(-90 106.7 143.1)">GND</text>
<text x="109.1" y="143.1" transform="rotate(-90 109.1 143.1)">GND</text>
<text x="111.5" y="143.1" transform="rotate(-90 111.5 143.1)">GND</text>
<text x="113.9" y="143.1" transform="rotate(-90 113.9 143.1)">GND</text>
<text x="116.3" y="143.1" transform="rotate(-90 116.3 143.1)">GND</text>
<text x="118.8" y="143.1" transform="rotate(-90 118.8 143.1)">GND</text>
<text x="121.2" y="143.1" transform="rotate(-90 121.2 143.1)">GND</text>
<text x="123.6" y="143.1" transform="rotate(-90 123.6 143.1)">GND</text>
<text x="128.4" y="143.1" transform="rotate(-90 128.4 143.1)">PAD</text>
<text x="129.4" y="138.8">BCUBS6</text>
<text x="129.4" y="141.2">BCUBS7</text>
<text x="142" y="140.1">59</text>
<text x="100.8" y="149.8" transform="rotate(-90 100.8 149.8)">10</text>
<text x="105.6" y="148.6" transform="rotate(-90 105.6 148.6)">1</text>
<text x="108" y="148.6" transform="rotate(-90 108 148.6)">5</text>
<text x="110.4" y="149.6" transform="rotate(-90 110.4 149.6)">11</text>
<text x="112.9" y="149.8" transform="rotate(-90 112.9 149.8)">15</text>
<text x="115.3" y="149.8" transform="rotate(-90 115.3 149.8)">25</text>
<text x="117.7" y="149.8" transform="rotate(-90 117.7 149.8)">35</text>
<text x="120.1" y="149.8" transform="rotate(-90 120.1 149.8)">47</text>
<text x="122.5" y="149.8" transform="rotate(-90 122.5 149.8)">51</text>
<text x="127.4" y="151.5" transform="rotate(-90 127.4 151.5)">PAD</text>
<text x="62.3" y="188.5">1</text>
<text x="62.3" y="186">2</text>
</g>
<text font-size="1.7" fill="#800000" x="253.4" y="29.3">Done</text>
<g font-size="1.7" fill="#808080">
<text x="252.1" y="32.3">ICE_CDONE/2.4D</text>
<text x="223.1" y="39.6">ICE_CDONE/2.4D</text>
<text x="223.1" y="44.4">ICE_MOSI/2.3E</text>
<text x="223.1" y="46.8">ICE_MISO/2.3E</text>
<text x="223.1" y="42">ICE_CRESET/2.4D</text>
<text x="223.1" y="49.2">ICE_SCK/2.4E</text>
<text x="223.1" y="51.7">ICE_SS/2.4E</text>
<text x="150.7" y="58.9">ICE_SCK/2.4E</text>
<text x="150.7" y="61.3">ICE_MOSI/2.3E</text>
<text x="150.7" y="63.7">ICE_MISO/2.3E</text>
<text x="150.7" y="68.6">ICE_SS/2.4E</text>
<text x="150.7" y="73.4">ICE_CDONE/2.4D</text>
<text x="150.7" y="75.8">ICE_CRESET/2.4D</text>
<text x="224.6" y="100.6">U3</text>
<text x="150.7" y="102.4">USB_TXD/2.3D</text>
<text x="150.7" y="104.8">USB_RXD/2.3D</text>
<text x="196.6" y="104.8">ICE_MOSI/2.3E</text>
<text x="196.6" y="107.2">ICE_MISO/2.3E</text>
<text x="259.4" y="107.2">ICE_SCK/2.4</text>
<text x="269.5" y="107.2">E</text>
<text x="259.4" y="109.7">ICE_SS/2.4E</text>
<text x="38.5" y="117.5">U6</text>
<text x="221.9" y="116.3">SPI_FLASH-X25XXSMD1</text>
<text x="35.9" y="133.2">93C56B</text>
</g>
</svg>
